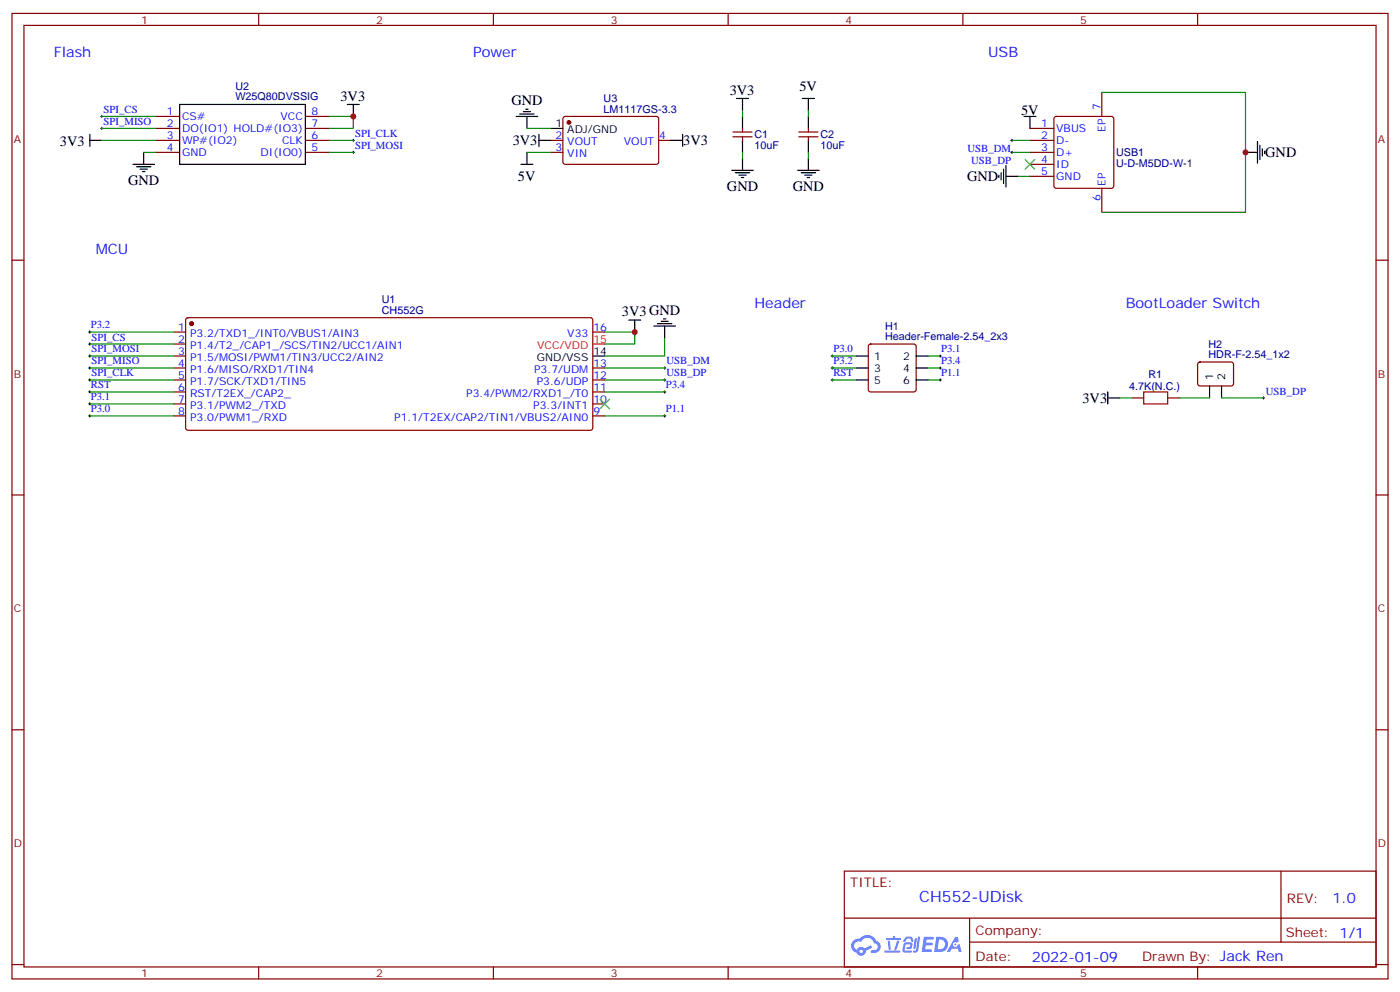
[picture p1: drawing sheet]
<svg xmlns="http://www.w3.org/2000/svg" width="412mm" height="292mm" viewBox="0 0 412 292" stroke-linecap="round" stroke-linejoin="round" font-family="sans-serif">
<g fill="none" stroke="#870000" stroke-width=".35">
<path d="M3.5 4h405.4v284.3h-405.4zM7.1 7.5h398.2v277.3h-398.2zM76.2 4v3.5M145.3 4v3.5M214.5 4v3.5M283.6 4v3.5M352.8 4v3.5M3.5 76.6h3.6M405.3 76.6h3.6M3.5 145.8h3.6M405.3 145.8h3.6M3.5 214.9h3.6"/>
<path d="M405.3 214.9h3.6M248.7 256.5h156.6v28.3h-156.6zM377.3 256.6v20.8M248.7 270.4h156.5M285.6 277.4h119.6M285.6 270.4v14.1M3.5 284.1h3.6M76.2 284.8v3.5M145.3 284.8v3.5M214.5 284.8v3.5M283.6 284.8v3.5M352.8 284.8v3.5"/>
<path d="M405.3 284.1h3.6"/>
</g>
<g fill="#5487ff">
<path d="M272.1 275.9h2.6l.3 .2-.1 .5-2 .1-.1 .9h1.6l.4 .4-.4 .4h-1.7l-.2 1.2h1.8l.3 .4-.2 .3-2.9 .1z"/>
<path d="M281.4 275.9h.7l.4 1.4-.7 .3a.74 .74 0 0 0-1.1 .3 .74 .74 0 0 0 .5 1 .74 .74 0 0 0 .9-.7l.5-.2 .7 2.3h-.9l-.2-.9h-1.9l-.5 .9h-.9z"/>
<path d="M269.5 276.3h.6l-.4 3a.31 .31 0 0 1-.3 .2 .31 .31 0 0 1-.3-.3z"/>
<path d="M270.4 275.8h.6l-.5 4a.89 .89 0 0 1-.7 .7 .89 .89 0 0 1-.9-.3l1-.4z"/>
<path d="M266.8 276l.6-.2 1.2 .1 .5 1.3-.6 .1-.4-.9-1 .1a.95 .95 0 0 1-1 .8l-.1-.2z"/>
<path d="M266.4 277.7l1.8-.2a1.04 1.04 0 0 1 .6 1.1 1.04 1.04 0 0 1-.8 .9h-.7a.29 .29 0 0 1-.3-.3 .29 .29 0 0 1 .3-.3h.7l.2-.8-1.4 .1-.4 1.7h1.9a.29 .29 0 0 1 .3 .4 .29 .29 0 0 1-.3 .2h-2l-.4-.3 .2-2z"/>
<path d="M260.5 279.9h4.4a.3 .3 0 0 1 .3 .4 .3 .3 0 0 1-.3 .2h-4.3z"/>
<path d="M264.3 277h.6l-.5 1.7a1.02 1.02 0 0 1-.7 1.1l-.2-.3z"/>
<path d="M261.5 277.1h.6l.3 2.3-.3 .4-.3-.3z"/>
<path d="M261.1 276.2h1.9l.2-.5h.5l-.1 .5h1.5a.29 .29 0 0 1 .3 .3 .29 .29 0 0 1-.3 .3h-3.9z"/>
<path d="M275.8 275.9l-.6 4.5h1.4a2.27 2.27 0 0 0 2.7-2.3 2.27 2.27 0 0 0-2.7-2.2zM276.6 276.7a1.5 1.5 0 0 1 1.8 1.5 1.5 1.5 0 0 1-1.9 1.4h-.3z"/>
<path d="M251.4 277a2.09 2.09 0 0 0 1 3.6 1.37 1.37 0 0 0 1.5 .8 1.37 1.37 0 0 0 1.1-1.4l2-.9-.5-.7-1.8 .9a1.4 1.4 0 0 0-2.3 .4 1.32 1.32 0 0 1-.6-1.8 1.32 1.32 0 0 1 1.9-.5 2.02 2.02 0 0 1 2-1.2 2.02 2.02 0 0 1 1.8 1.6 1.09 1.09 0 0 1 1.1 1.3 1.09 1.09 0 0 1-1.6 .7 .41 .41 0 0 0-.5 .4 .41 .41 0 0 0 .4 .4 1.89 1.89 0 0 0 2.4-1.1 1.89 1.89 0 0 0-1.2-2.4 2.98 2.98 0 0 0-5-.7l-1 .2zM253.2 280.2a.52 .52 0 0 1 1 0 .52 .52 0 0 1-1 0z"/>
<circle cx="281.4" cy="278.2" r=".28"/>
</g>
<g fill="#870000" stroke="#870000" stroke-width=".35">
<circle cx="56.4" cy="95.3" r=".53"/>
<circle cx="167.6" cy="36.1" r=".53"/>
</g>
<g fill="none" stroke="#870000" stroke-width=".35">
<path d="M45.9 34.3h7M45.9 37.8h7M90 34.3h7M90 37.8h7M166 34.5l.5-.2h27.1l.4 .7v13l-.7 .4-27.1-.1-.4-.6v-12.7zM215.9 38.9h5.6M218.7 37.8v1.1M235.3 38.9h5.6M238.1 37.8v1.1M303.4 37.8h7M310.7 34.5l.4-.2h16.3l.5 .2 .2 .5v19.8l-.3 .5-.4 .2h-16.3l-.4-.3-.3-.4v-19.8zM324.6 27.2v7.1"/>
<path d="M45.9 41.3h7M45.9 44.9h7M90 41.3h7M90 44.9h7M162.3 41.3h3.5M162.3 44.9h3.5M194 41.3h3.6M215.9 40.3h5.6M218.7 40.3v1M235.3 40.3h5.6M238.1 40.3v1M303.4 41.3h7"/>
<path d="M303.4 44.9h7M303.4 48.4h7M303.4 51.9h7M324.6 55.5v7M51.2 97.8h3.5M54.9 93.8l.5-.2h118.8l.4 .7v32l-.7 .4h-118.8l-.4-.7v-31.7zM174.6 97.8h3.6M51.2 101.3h3.5M51.2 104.8h3.5M51.2 108.4h3.5M51.2 111.9h3.5M51.2 115.4h3.5"/>
<path d="M51.2 119h3.5M174.6 108.4h3.6M174.6 111.9h3.6M174.6 115.4h3.6M174.6 119h3.6M256 101.5l.5-.2h12.7l.5 .2 .2 .5v12.7l-.3 .5-.4 .2h-12.7l-.5-.2-.2-.5v-12.7zM333.4 117.2h3.5M344 117.2h3.5M353 106.8l.5-.2 9.4 .1 .5 .6-.1 5.9-.6 .5-9.5-.1-.4-.6v-5.7zM51.2 122.5h3.5M174.6 122.5h3.6"/>
</g>
<g fill="none" stroke="#000" stroke-width=".35">
<path d="M26.5 39.6v3.5M52.9 30.8h37.1v17.6h-37.1zM102.3 30.8h3.5M104.1 30.8v3.5M152 34.3h6.4M153.1 33.6h4.2M154.2 32.9h2.1M154.9 32.2h.7M155.2 34.3v3.5M158.7 39.6v3.5M162.3 37.8h3.5M201.1 39.6v3.5"/>
<path d="M217 29h3.5M218.7 29v3.5M218.7 34.3v3.5M236.4 29h3.5M238.1 29v3.5M238.1 34.3v3.5M301.6 34.3h3.6M303.4 34.3v3.5M26.5 41.3h3.5M39.2 48.4h6.3M40.2 49.1h4.2M41.3 49.8h2.1"/>
<path d="M42 50.5h.7M42.3 44.9v3.5M153.5 48.4h3.5M155.2 44.9v3.5M158.7 41.3h3.6M197.6 41.3h3.5M215.5 50.2h6.4M216.6 50.9h4.2M217.7 51.6h2.1M218.4 52.3h.7M218.7 41.3v3.6M218.7 46.6v3.6"/>
<path d="M234.9 50.2h6.4M236 50.9h4.2M237.1 51.6h2.1M237.8 52.3h.7M238.1 41.3v3.6M238.1 46.6v3.6M294.2 51.6v.7M294.9 50.9v2.1M295.6 49.8v4.2M296.3 51.9h3.6M296.3 48.8v6.3M366.9 44.9h3.5"/>
<path d="M370.4 41.7v6.3M371.1 42.8v4.2M371.8 43.8v2.1M372.5 44.5v.7M185.2 94.3h3.5M187 94.3v3.5M192.6 96h6.4M193.7 95.3h4.2M194.7 94.6h2.1M195.4 93.9h.7M195.8 96v3.6M174.6 104.8h3.6"/>
<path d="M252.2 104.8h3.6M252.2 108.4h3.6M252.2 111.9h3.6M269.9 104.8h3.5M269.9 108.4h3.5M269.9 111.9h3.5M326.3 117.2h3.5M326.3 115.4v3.6M356.3 113.7v3.5M359.8 113.7v3.5"/>
</g>
<path d="M174.6 101.3h3.6" fill="none" stroke="#f00" stroke-width=".35"/>
<g fill="none" stroke="#000" stroke-width=".29">
<path d="M29.6 34.3h.7M29.6 37.8h.7M30 33.9v.7M30 37.5v.7M103.7 41.3h.7M103.7 44.9h.7M104.1 41v.7M104.1 44.5v.7M297.7 41.3h.7M297.7 44.9h.7M298.1 41v.7M298.1 44.5v.7"/>
<path d="M26.1 97.8h.7M26.5 97.4v.7M26.1 104.8h.7M26.1 108.4h.7M26.1 111.9h.7M26.1 101.3h.7M26.1 115.4h.7M26.1 119h.7M26.5 101v.7M26.5 104.5v.7M26.5 108v.7M26.5 111.5v.8"/>
<path d="M26.5 115.1v.7M26.5 118.6v.7M195.4 108.4h.7M195.4 111.9h.7M195.4 115.4h.7M195.8 108v.7M195.8 111.5v.8M195.8 115.1v.7M244.8 104.8h.7M244.8 108.4h.7M244.8 111.9h.7M245.2 104.5v.7"/>
<path d="M245.2 108v.7M245.2 111.5v.8M276.6 104.8h.7M276.6 108.4h.7M276.6 111.9h.7M276.9 104.5v.7M276.9 108v.7M276.9 111.5v.8M371.8 117.2h.7M372.2 116.8v.7M26.1 122.5h.7M26.5 122.1v.7"/>
<path d="M195.4 122.5h.7M195.8 122.1v.7"/>
</g>
<g fill="none" stroke="#008700" stroke-width=".35">
<path d="M30 34.3h15.9M30 37.8h15.9M97 34.3h7.1v3.5h-7.1M155.2 37.8h7.1M218.7 32.5v1.8M238.1 32.5v1.8M324.6 27.2h42.3v35.3h-42.3M30 41.3h15.9M42.3 44.9h3.6M97 41.3h7.1M97 44.9h7.1M155.2 44.9h7.1"/>
<path d="M218.7 44.9v1.7M238.1 44.9v1.7M298.1 41.3h5.3M298.1 44.9h5.3M299.9 51.9h3.5M26.5 97.8h24.7M178.2 97.8h8.8v3.5h-8.8M195.8 99.6v5.2h-17.6M26.5 101.3h24.7M26.5 104.8h24.7M26.5 108.4h24.7M26.5 111.9h24.7"/>
<path d="M26.5 115.4h24.7M26.5 119h24.7M178.2 108.4h17.6M178.2 111.9h17.6M178.2 115.4h17.6M245.2 104.8h7M245.2 108.4h7M245.2 111.9h7M273.4 104.8h3.5M273.4 108.4h3.5M273.4 111.9h3.5M329.8 117.2h3.6"/>
<path d="M347.5 117.2h8.8M359.8 117.2h12.4M26.5 122.5h24.7M178.2 122.5h17.6"/>
</g>
<path d="M302 47l2.8 2.8M304.8 47l-2.8 2.8M176.7 117.5l2.9 2.9M179.6 117.5l-2.9 2.9" fill="none" stroke="#3c3" stroke-width=".35"/>
<path d="M336.9 115.4h7.1v3.6h-7.1z" fill="none" stroke="#a10000" stroke-width=".35"/>
<g fill="#c00">
<circle cx="104.1" cy="34.3" r=".88"/>
<circle cx="187" cy="97.8" r=".88"/>
<circle cx="366.9" cy="44.9" r=".88"/>
</g>
<text font-size="4.6" fill="#00f" x="270.8" y="265.6">CH552-UDisk</text>
<g font-size="4.2" fill="#00f">
<text x="15.9" y="16.7">Flash</text>
<text x="139.3" y="16.7">Power</text>
<text x="291" y="16.7">USB</text>
<text x="28.2" y="74.9">MCU</text>
<text x="222.2" y="90.7">Header</text>
<text x="331.6" y="90.7">BootLoader Switch</text>
<text x="392.5" y="265.8">1.0</text>
<text x="304" y="283.2">2022-01-09</text>
</g>
<g font-size="4.2">
<text x="100.3" y="29.6">3V3</text>
<text x="214.9" y="27.9">3V3</text>
<text x="235.5" y="26.8">5V</text>
<text x="150.6" y="31">GND</text>
<text x="300.8" y="34">5V</text>
<text x="17.6" y="43.1">3V3</text>
<text x="151" y="42.8">3V3</text>
<text x="201.3" y="42.8">3V3</text>
<text x="372.7" y="46.3">GND</text>
<text x="152.6" y="53.3">5V</text>
<text x="284.9" y="53.4">GND</text>
<text x="37.8" y="54.5">GND</text>
<text x="214.1" y="56.3">GND</text>
<text x="233.5" y="56.3">GND</text>
<text x="183.2" y="93.1">3V3 GND</text>
<text x="318.9" y="118.6">3V3</text>
</g>
<g font-size="3.9" fill="#800">
<text x="250.5" y="261.1">TITLE:</text>
<text x="379.1" y="265.8">REV:</text>
<text x="287.4" y="275.3">Company:</text>
<text x="378.7" y="275.9">Sheet: 1/1</text>
<text x="287.4" y="283">Date:</text>
<text x="336.4" y="283.1">Drawn By: Jack Ren</text>
</g>
<g font-size="3.2" fill="#800">
<text x="41.6" y="6.9">1</text>
<text x="110.8" y="6.9">2</text>
<text x="179.9" y="6.9">3</text>
<text x="249.1" y="6.9">4</text>
<text x="318.2" y="6.9">5</text>
<text x="4.1" y="42.1">A</text>
<text x="405.9" y="42.1">A</text>
<text x="4.1" y="111.2">B</text>
<text x="405.9" y="111.2">B</text>
<text x="4.1" y="180.3">C</text>
<text x="405.9" y="180.3">C</text>
<text x="4.1" y="249.5">D</text>
<text x="405.9" y="249.5">D</text>
<text x="41.6" y="287.8">1</text>
<text x="110.8" y="287.8">2</text>
<text x="179.9" y="287.8">3</text>
<text x="249.1" y="287.8">4</text>
<text x="318.2" y="287.8">5</text>
</g>
<g font-size="3.2" fill="#000080">
<text x="69.3" y="29.5">W25Q80DVSSIG</text>
<text x="69.3" y="26.4">U2</text>
<text x="177.8" y="33.2">LM1117GS-3.3</text>
<text x="177.8" y="30">U3</text>
<text x="222.3" y="40.7">C1</text>
<text x="241.7" y="40.7">C2</text>
<text x="222.2" y="43.9">10uF</text>
<text x="241.7" y="43.9">10uF</text>
<text x="328.8" y="46">USB1</text>
<text x="328.8" y="49.1">U-D-M5DD-W-1</text>
<text x="112.5" y="89.2">U1</text>
<text x="112.5" y="92.5">CH552G</text>
<text x="260.7" y="100.3">Header-Female-2.54_2x3</text>
<text x="260.7" y="97.1">H1</text>
<text x="356" y="105.6">HDR-F-2.54_1x2</text>
<text x="356" y="102.4">H2</text>
<text x="338.3" y="111.2">R1</text>
<text x="332.6" y="114.8">4.7K(N.C.)</text>
</g>
<g font-size="3.2" fill="#00f">
<text x="30.5" y="33.2">SPI_CS</text>
<text x="49.1" y="33.9">1</text>
<text x="53.6" y="35.3">CS#</text>
<text x="82.7" y="35.3">VCC</text>
<text x="91.7" y="33.9">8</text>
<text x="324.2" y="32.5" transform="rotate(-90 324.2 32.5)">7</text>
<text x="30.5" y="36.8">SPI_MISO</text>
<text x="49.1" y="37.5">2</text>
<text x="49.1" y="41">3</text>
<text x="53.6" y="38.9">DO(IO1) HOLD#(IO3)</text>
<text x="91.7" y="41">6</text>
<text x="91.7" y="37.5">7</text>
<text x="104.6" y="40.3">SPI_CLK</text>
<text x="163.6" y="41">2</text>
<text x="194.2" y="41">4</text>
<text x="306.7" y="37.5">1</text>
<text x="306.7" y="41">2</text>
<text x="311.1" y="38.9">VBUS</text>
<text x="325.6" y="38.9" transform="rotate(-90 325.6 38.9)">EP</text>
<text x="49.1" y="44.5">4</text>
<text x="53.6" y="42.4">WP#(IO2)</text>
<text x="53.6" y="45.9">GND</text>
<text x="76.7" y="45.9">DI(IO0)</text>
<text x="83.1" y="42.4">CLK</text>
<text x="91.7" y="44.5">5</text>
<text x="104.6" y="43.8">SPI_MOSI</text>
<text x="163.6" y="44.5">3</text>
<text x="167.1" y="42.8">VOUT</text>
<text x="167.1" y="46.3">VIN</text>
<text x="183.8" y="42.8">VOUT</text>
<text x="285" y="44.7">USB_DM</text>
<text x="306.7" y="44.5">3</text>
<text x="311.1" y="42.4">D-</text>
<text x="311.1" y="45.9">D+</text>
<text x="286.1" y="48.2">USB_DP</text>
<text x="306.7" y="48">4</text>
<text x="306.7" y="51.6">5</text>
<text x="311.1" y="49.5">ID</text>
<text x="311.1" y="53">GND</text>
<text x="324.2" y="59.2" transform="rotate(-90 324.2 59.2)">6</text>
<text x="325.6" y="54.8" transform="rotate(-90 325.6 54.8)">EP</text>
<text x="26.8" y="96.5">P3.2</text>
<text x="27" y="100.3">SPI_CS</text>
<text x="52.5" y="97.4">1</text>
<text x="52.5" y="101">2</text>
<text x="56" y="99.2">P3.2/TXD1_/INT0/VBUS1/AIN3</text>
<text x="167.1" y="99.2">V33</text>
<text x="174.8" y="97.4">16</text>
<text x="27" y="103.8">SPI_MOSI</text>
<text x="27" y="107.3">SPI_MISO</text>
<text x="52.5" y="104.5">3</text>
<text x="56" y="102.7">P1.4/T2_/CAP1_/SCS/TIN2/UCC1/AIN1</text>
<text x="56" y="106.3">P1.5/MOSI/PWM1/TIN3/UCC2/AIN2</text>
<text x="196.3" y="107.3">USB_DM</text>
<text x="245.5" y="103.6">P3.0</text>
<text x="245.5" y="107.1">P3.2</text>
<text x="277.2" y="103.6">P3.1</text>
<text x="277.2" y="107.1">P3.4</text>
<text x="27" y="110.9">SPI_CLK</text>
<text x="52.5" y="108">4</text>
<text x="52.5" y="111.5">5</text>
<text x="56" y="109.8">P1.6/MISO/RXD1/TIN4</text>
<text x="56" y="113.3">P1.7/SCK/TXD1/TIN5</text>
<text x="157.3" y="109.8">P3.7/UDM</text>
<text x="158.1" y="113.3">P3.6/UDP</text>
<text x="174.8" y="111.5">12</text>
<text x="174.8" y="108">13</text>
<text x="196.3" y="110.9">USB_DP</text>
<text x="245.5" y="110.7">RST</text>
<text x="277.2" y="110.7">P1.1</text>
<text x="26.8" y="114.2">RST</text>
<text x="26.8" y="117.7">P3.1</text>
<text x="52.5" y="115.1">6</text>
<text x="52.5" y="118.6">7</text>
<text x="56" y="116.8">RST/T2EX_/CAP2_</text>
<text x="137.3" y="116.8">P3.4/PWM2/RXD1_/T0</text>
<text x="174.8" y="118.6">10</text>
<text x="174.8" y="115.1">11</text>
<text x="196.1" y="114.2">P3.4</text>
<text x="372.9" y="116.3">USB_DP</text>
<text x="26.8" y="121.2">P3.0</text>
<text x="52.5" y="122.1">8</text>
<text x="56" y="120.4">P3.1/PWM2_/TXD</text>
<text x="56" y="123.9">P3.0/PWM1_/RXD</text>
<text x="116.1" y="123.9">P1.1/T2EX/CAP2/TIN1/VBUS2/AIN0</text>
<text x="157.1" y="120.4">P3.3/INT1</text>
<text x="174.8" y="122.1">9</text>
<text x="196.1" y="121.2">P1.1</text>
</g>
<g font-size="3.2">
<text x="163.6" y="37.5">1</text>
<text x="167.1" y="39.2">ADJ/GND</text>
<text x="158.1" y="106.3">GND/VSS</text>
<text x="174.8" y="104.5">14</text>
<text x="257.5" y="105.9">1</text>
<text x="266.1" y="105.9">2</text>
<text x="257.5" y="109.4">3</text>
<text x="257.5" y="113">5</text>
<text x="266.1" y="109.4">4</text>
<text x="266.1" y="113">6</text>
<text x="357.4" y="111.9" transform="rotate(-90 357.4 111.9)">1</text>
<text x="360.9" y="111.9" transform="rotate(-90 360.9 111.9)">2</text>
</g>
<g font-size="3.2" fill="#f00">
<text x="174.8" y="101">15</text>
<text x="158.2" y="102.7">VCC/VDD</text>
</g>
</svg>
